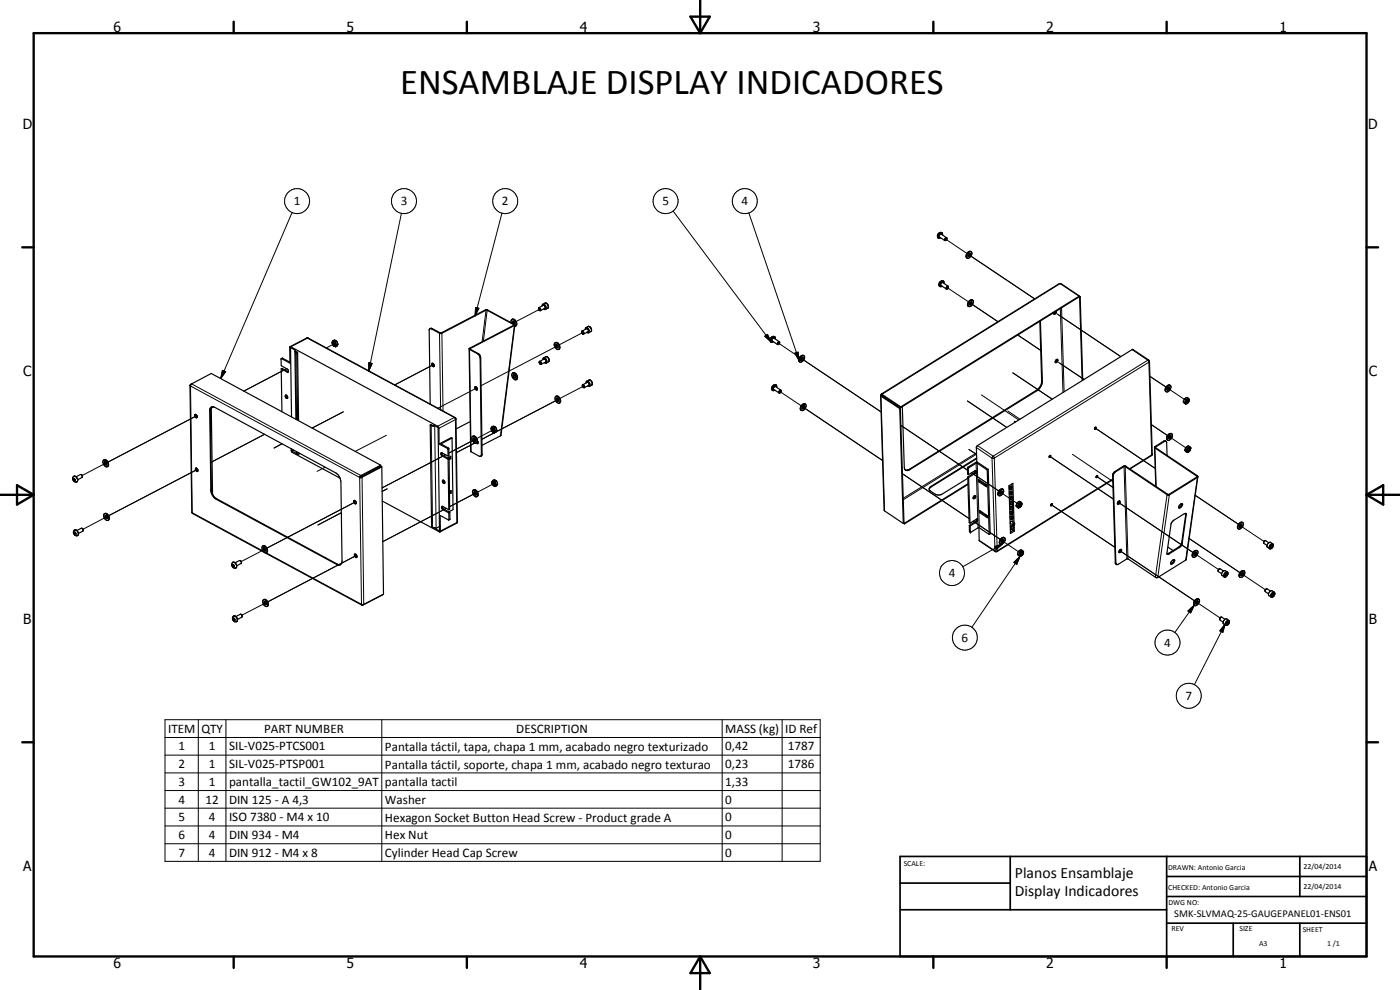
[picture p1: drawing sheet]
<svg xmlns="http://www.w3.org/2000/svg" width="420mm" height="297mm" viewBox="0 0 420 297" stroke-linecap="round" stroke-linejoin="round" font-family="sans-serif">
<g fill="none" stroke="#000" stroke-width=".3">
<path d="M87.7 63.8l-21.5 49.8M120.5 64l-9.9 47.4M150.7 63.9l-8.1 30.9M202 63.3l29.4 39.3M224.7 63.9l15.1 44.3M281.8 70.7v.4M281.8 71.1l.2 .1M281.9 71l.1 .1M281.9 70.7v.3M282.1 70.4l-.2 .3M282.2 70.2l.4 .1-.6 .1-.2 .3M282.6 69.8a1.07 1.07 0 0 0-1 1.6"/>
<path d="M283.9 71.8l6.3 4.2M290.6 76.3l19.9 13.4-19.7-13.2M129.7 98.6l-.2 .1M132.1 99.9l-.2 .1 .3 22.9M132.4 99.9l.2 .1 .4 23.3M142.7 92.2l1 .3-1.1 2.3zM145.9 93l-1.2 9.5M146.4 93l-.2 .1-1.1 9.3M154.4 97.4l-.2 .2M154.4 97.7l-4.2 33.1M154.5 96.7l-.7 .3 .5-.2M161.9 92.8l-7 3.7"/>
<path d="M163.1 91.6l.3 .1M163.1 91.6l-.1 .1M163.1 91.6l.2 .1M163.4 91.7l.2 .3M163.5 91.8l.1 .3M163.5 91a.98 .98 0 0 1 .9 1.5M163.6 92v.2M163.6 92.4l-.1 .2M163.6 92.1v.3M163.6 92.3l-.1 .2M174.8 99.8l-7 3.7M176 98.6l.3 .1 .3 .7"/>
<path d="M176.2 98.6l-.3 .1M176.2 98.7h.1M176.4 98.8l.2 .6M176.5 98a.99 .99 0 0 1 .8 1.5M176.6 99.4l-.2 .2zM282.9 84.8a.6 .6 0 0 0-.5 .8M283 84.8a.55 .55 0 0 0-.6 .2 .55 .55 0 0 0 .1 .7M283.1 84.4a1.09 1.09 0 0 0-1 1.6M284.3 86.4l6.3 4.2M291.1 90.8l8.4 5.7M316.4 93.6l.4 .3M317.2 94.1l19.1 12.9"/>
<path d="M318.2 85.1l-53.5 33.2M318.2 92.5l.8 25.2M318.6 92.3l.8 25.2M57.5 115.2l50.8 27.5M66.7 111.1l1 .4-1.5 2.1zM84.8 107.5l-.3 .1M86 110.6l-12.8 6.7M86.5 111.5l-.3 .1M88.7 105.7l.3 20.2M92.1 101.4h.1M92.1 101.4h-.1M92.1 101.4l.2 .1"/>
<path d="M92.3 101.5l-5 2.6M92.3 101.5l44 23.8M92.5 101.4l-.2 .1M100.5 103l-2.6 1.4M110.7 108.8l1 .3-1.1 2.3zM130.2 109.3l-11.7 6.2M141 104.5l.1 .1-.2 .3 .5 30.7M143.2 116.4l-11.8 6.1M143.5 106.1l-.1 .1M144.3 107.3l-.2 .1M163.5 107.7h-.2l.5 .3v.6M163.5 107.7l.3 .8"/>
<path d="M163.8 107.1a.95 .95 0 0 1 .9 .5 .95 .95 0 0 1-.1 1M167.4 103.7l-23.1 12M167.6 119.8l-18.7 9.8M175 115.9l-6.9 3.6M176.4 114.7l.4 .7M176.4 114.7l.5 .6M176.4 114.7l-.2 .1M176.7 114a1.01 1.01 0 0 1 .8 1.6M176.8 115.4l-.1 .2M176.9 115.4l-.3 .3M229.5 100.9l.8-.6 1.1 2.3zM231.7 101.7l-.1 .5 .2 .2"/>
<path d="M231.7 102.2v.1M231.7 101.8v.4M232.1 116.4l.2 .5M232.3 101.5l-.6 .3M232.4 101.5l-.3-.2-.4 .4M232.5 101a1.12 1.12 0 0 0-1.1 1.6M232.5 116l-.3 .3M232.7 116h.1M232.7 116l-.5 .1v.7M232.7 115.9l-.2 .1M232.9 115.6a1.1 1.1 0 0 0-1.1 1.5M233.7 103l6.3 4.2"/>
<path d="M234.1 117.5l6.3 4.3M238.5 106l1-.3 .3 2.5zM240.4 107.5l24 16.1M264.4 118.9l1.1 34.3M264.7 118.5l-.1 .2M294.5 118.5l11.2 7.5M303.9 111.8l11.9 8-11.8-7.9M305.4 100.5l7 4.7M311.1 117.1l.1 .1M312.6 114.3l.2 .2M316.9 108.2l.4 .3M317.7 108.7l7.6 5.1"/>
<path d="M339.8 104.9l4.7 3.2M344.5 108.1l.3 .6M344.5 108.1l-46.4 28.8M344.7 108l-.2 .1M344.8 108.7l-46.4 28.8M344.8 108.7l.8 27.8M345 108.4l-.2 .3M345.1 112.9l4.8 3.2M350.6 116.5l-.3-.1 5.1 3.4M31.7 139l.3-.1-7.3 3.8M59.1 124.7l-26.7 13.9M63.1 123.2l-.2 .1"/>
<path d="M64.1 122.1l-.9 .5M79.4 130.3l-16.1 8.4M82.2 134.4l2.5-1.3-2.5 1.4M89.1 135.6v.6M103 123.6l-9.3 4.8M116 130.6l-9.4 4.8M129.4 127.7l.4 30.5M130.5 127.7l.4 30.8M132.5 133.1v.2M133 136.7l-.3 .1M133.7 136.4l-19 10M134.5 134.4l-.2 .1"/>
<path d="M134.7 134.7l-.3 .2M136.3 125.3h.3M136.3 125.3l.4 .6M136.3 125.3l-5 2.6M136.7 125.9l-5 2.6M136.7 125.9l.4 30.9M136.9 125.7l-.2 .2M142.5 132.9l-5.5 2.9M142.7 131.8l-8 4.1 7.7-4M143.4 132.5h-.1M144.7 136.3l-.2 .1M148.2 128.9l-5.1 2.7"/>
<path d="M148.4 129.8l-3.8 2M240.9 122l24 16.2M270.4 127.6l20 13.5M290.4 120.3l11.7 7.9M290.8 134.8l2.3 1.6-2.3-1.5M292.9 139l.6 19.4M293 134.3l4.7 3.2M293.1 136.3l-22 13.6M293.1 135.9l-22.1 13.6M293.3 139l.6 19.4M293.4 133.7l4.7 3.2M297.7 137.5h.7"/>
<path d="M297.7 137.5l.9 27.8M298.1 136.9l.3 .6M298.1 136.9l-.4 .6M298.4 137.5l.9 27.8M302.5 123.3l3.6 2.5M304.4 126.4l.3 .2-.3-.2M314.9 136.8l19.2 12.9M321.8 136.3l12.2 8.1M328.6 128.4l18.1 12.1M337.1 139.9l.2 .1 .9 27.7M337.9 139.9l-.2 .1 .8 27.7M345.6 127.4l4.8 3.3"/>
<path d="M345.6 136.5v.2M345.6 136.5l-6.6 4.1M345.8 136.3l-.2 .2M346.7 134l.1 .3M346.8 134.3l-.2 .1 .4 11.6M349.2 132.4l.2 .1M351 131.1l-.2-.2 5.1 3.5M22 143.6a.44 .44 0 0 1 .5 .2 .44 .44 0 0 1-.2 .6l-.3-.5zM22.2 142.9a1.06 1.06 0 0 1 .9 1.7M22.3 159.6a.49 .49 0 0 1 .5 .3 .49 .49 0 0 1-.1 .6l-.5-.5zM22.4 159a1.07 1.07 0 0 1 1 .6 1.07 1.07 0 0 1-.1 1.1M32 155.1l.2-.1-7.3 3.8"/>
<path d="M59.3 140.8l-26.7 13.9M63.4 146.9l-.1 .1M65 149.6l-.2 .2M97.6 140.2l-2.4 1.2M102.4 153.8l-7 3.7M106.8 150.5l-26.7 14M108.7 143.3l.5 38M116.2 146.7l-1.5 .7M133.2 152.8l-.3 .1M133.9 152.5l-19 10M135 155.7l-.3 .2M137.1 156.8l-.1 .2"/>
<path d="M137.1 156.8l-4.9 2.5M137.3 156.5l-.2 .3M142.9 147.9l-8 4.1M148.4 145l-5.1 2.7M270.8 142.2l20 13.4M272.9 140.8l.2 .1M279.3 146v.2M290.4 140.5l.2 .1M290.5 140.2l.3 .1M290.9 159.4l.3 .2M291.6 141.9l8.2 5.4M292 156.4l8.2 5.4"/>
<path d="M292.3 141.9l.3 .2M292.8 156.5l.2 .1M300.3 147.7l-.2-.1 5.1 3.4M304.3 157.5h.1M304.3 157.3v.2zM304.4 157l-.4 .1v.4M315.4 151.3l19.2 12.9M329 142.9l5 3.3M333.9 142.7l.2 .1M333.9 143.8l-34.6 21.5M334.6 141.5l.2 .1M335.5 150.6l22.5 15.2"/>
<path d="M350.3 148.4l-3.6 24.8M350.8 148.3l-3.3 25M355.9 154.2l.1 .2M358.7 148.6l13 8.7M359.2 142.9l.2 .4-3.6 24.8M372.3 157.7l-.2-.1 7.2 4.8M69.8 169.3a.45 .45 0 0 1 .5 .3 .45 .45 0 0 1-.2 .6l-.4-.5zM69.9 168.7a1.12 1.12 0 0 1 .9 1.7M78.9 165.3l-21.2-11.5-.5-38 50.7 27.5 .6 38-28.6-15.4M79.4 164.8l.3-.1-7.3 3.8M101.3 169.3l-.2 .1M107 166.6l-26.7 14"/>
<path d="M293.9 162.1l4.7 3.2M298.5 164l2.4-.8-1.9 1.6zM298.6 165.3h.7M298.6 165.3l.1 .2M299.3 165.3l-.1 .2M300.8 162.3l-.2-.2 5 3.4M300.9 163.2l-11.9 6.9M304.3 168.7l1.8-1.7-1 2.3zM306.1 167l-14.4 21.2M334.7 168.9l.2 .1M335.9 165.1l22.6 15.2M350.7 166l.1 .2"/>
<path d="M353.8 164.1l.2 .2M354.6 163l.2 .1M356.9 161.6l15.2 10.2M358.6 166.2l-.1-.2 7.2 4.9M367.8 171.9a.44 .44 0 0 1 .7-.1 .44 .44 0 0 1-.1 .7l-.4 .5h-.6v-.4zM368.3 171.6a1.05 1.05 0 0 0-.9 1.5M372.7 172.2l-.2-.1 7.3 4.9M381.3 163.6l.5-.4a.79 .79 0 0 1 .1 1 .79 .79 0 0 1-.8 .3l-.1-.4zM381.7 178.1l.6-.3a.73 .73 0 0 1 .1 .9 .73 .73 0 0 1-.9 .2zM382 163.2a1.01 1.01 0 0 0-1 1.4M382.4 177.7a1.03 1.03 0 0 0-.9 1.4M70 185.5l.4 .1 .1 .6a.49 .49 0 0 1-.5-.2 .49 .49 0 0 1 0-.5z"/>
<path d="M70.1 184.8a1.13 1.13 0 0 1 1.1 .9l-.2 .8M79.7 180.9l.2-.1-7.3 3.8M356.5 183.3l1.9-1.7-1.1 2.3zM358.4 181.6l-5.8 8.2M359.1 180.7l-.2-.1 7.3 4.8M367.7 187.2l-.7 2.5-.9-.4zM367.7 187.2l-9.2 18.2M368.1 186.6l.3-.3a.43 .43 0 0 1 .6 .1 .43 .43 0 0 1-.2 .6l-.3 .5h-.6v-.6zM368.8 186.1a1.02 1.02 0 0 0-1 1.5M49.5 215.9h196.7v42.5h-196.7zM59.5 215.9v42.5M67.8 215.9v42.5"/>
<path d="M114.6 215.9v42.5M216.7 215.9v42.5M234.7 215.9v42.5M49.5 221.3h196.7M49.5 226.6h196.7M49.5 231.9h196.7M49.5 237.2h196.7M49.5 242.5h196.7M49.5 247.8h196.7M49.5 253.2h196.7"/>
<circle cx="89.2" cy="60.3" r="3.7"/>
<circle cx="121.3" cy="60.3" r="3.8"/>
<circle cx="151.6" cy="60.3" r="3.7"/>
<circle cx="199.7" cy="60.3" r="3.8"/>
<circle cx="223.5" cy="60.4" r="3.7"/>
<circle cx="285.7" cy="172" r="3.7"/>
<circle cx="289.6" cy="191.3" r="3.8"/>
<circle cx="350.4" cy="192.8" r="3.7"/>
<circle cx="356.8" cy="208.8" r="3.8"/>
</g>
<g fill="none" stroke="#000" stroke-width=".35">
<path d="M281.4 71.2l.2 .3M281.4 71.1v.1M282 71.1l1.5 1.1M282.3 71.3l-.6 .2M282.5 70.3l1.6 1.1M282.6 69.8l.3 .7M282.6 69.8a1.12 1.12 0 0 0-.9 1.7M282.6 69.8a.99 .99 0 0 0-1 .3 .99 .99 0 0 0-.2 1M284.1 71.4l-.2 .7M284.1 71.4a.53 .53 0 0 0-.5 .2 .53 .53 0 0 0 0 .6l.3-.1M284.2 71.5a.33 .33 0 0 0-.5 .2 .33 .33 0 0 0 .2 .4M290.4 75.8a.77 .77 0 0 1 1.2-.2 .77 .77 0 0 1-.2 1.3 .8 .8 0 0 1-1.3 .5 .8 .8 0 0 1 .1-1.4z"/>
<path d="M290.5 76.9h.1M291.1 76l-.1 .6-.4 .3M291.1 76l-.6 .5 .1 .4M291.1 76a.59 .59 0 0 1-.5 .9M291.5 75.6a1.32 1.32 0 0 0-1.3 1.8M129.1 98.6l-.3 .5 .3 22.1M145.7 93l-13.3 6.9-2.7-1.3h-.6M145.7 93h.2M145.7 93h.6l8.2 4.5M145.9 93l-13.5 7.1-3.3-1.5M145.9 93l8.3 4.6M153.4 96.9a.69 .69 0 0 1 .3-1.1 .69 .69 0 0 1 1 .6 .9 .9 0 0 1-.2 1.5"/>
<path d="M153.7 95.8a1.18 1.18 0 0 1 1.2 .6 1.18 1.18 0 0 1-.2 1.4M154 96.4v.4l.5 .5M154 96.4l-.2 .3 .2 .5M154 96.4l.5 .4v.5M154.2 97.6l.2 .1M154.2 97.6l-13.4 7M154.4 97.7l-13.4 6.9 2.7 1.6 .6 1.1 .4 29-.4 .6M154.5 97.3h-.2M154.5 97.5l-4.1 33.1-5.8 3M154.5 97.5l-.1 .2M161.6 92.6l.1-.1 .4 .2-.1 .5M161.7 92.4l.5 .2-.1 .6"/>
<path d="M161.7 92.4v.7l.4 .1M161.8 93.1l.1 .1M162.7 91.8a.44 .44 0 0 1 .3-.5 .44 .44 0 0 1 .5 .2l.4 .7-.2 .6M162.9 91.3l.6-.3a.95 .95 0 0 1 .9 .5 .95 .95 0 0 1 0 1l-.7 .3M163.1 91.6l-1.4 .7M163.1 92.7l.6 .1M163.5 92.5l-1.3 .7M174.6 99.5l.3 .1 .2 .5a.38 .38 0 0 1-.5-.1 .38 .38 0 0 1 0-.5zM174.7 99.3l.5 .4-.1 .5M174.7 99.3l-.2 .4M175.7 98.8a.47 .47 0 0 1 .4-.6 .47 .47 0 0 1 .5 .5l.3 .9-.3 .3-.5-.2M175.8 98.3l.9-.4 .6 .4 .2 .9-.8 .7"/>
<path d="M176 98.6l-1.3 .8M176.5 99.5l-1.4 .7M282.4 85.6l1.6 1.1M282.7 85.9l-.6 .1M282.9 84.8l1.7 1.1M283.1 84.4l.2 .1v.5M283.1 84.4a1.12 1.12 0 0 0-1 1.6M283.1 84.4h.1M283.1 84.4l-.2-.1a1.04 1.04 0 0 0-1.1 1.3l.3 .4M284.1 86l.4-.1 .1 .4-.2 .4h-.4zM284.6 86.1a.34 .34 0 0 0-.4 .1 .34 .34 0 0 0 .1 .5M291.5 90.6l-.2 .6-.4 .2"/>
<path d="M291.6 90.6l-.4 .1-.3 .7M291.6 90.6l.1 .2-.2 .5-.6 .1M291.9 90.1a1.24 1.24 0 0 0-1.1 .6 1.24 1.24 0 0 0 0 1.3 1.43 1.43 0 0 0 1.2-1.8l-.3-.3a1.29 1.29 0 0 0-1 2M312.1 96.4l.5 17.9a3.3 3.3 0 0 1-1.5 2.8l-38.2 23.7-.8 .3-.4-.1M312.2 96.3l.6 18.2a3.5 3.5 0 0 1-1.6 2.7l-38.1 23.7a.97 .97 0 0 1-1.1 .2 .97 .97 0 0 1-.6-.9l-.6-18.2M316.3 93.8v.3M316.9 93.4l-.3 .6-.3 .1M316.9 93.3a.61 .61 0 0 1-.6 .9v-.1M318.4 85.2l5.8 3.8M323.9 88.9l-5.9-3.9-53.5 33.2M323.9 89l.1 .1M323.9 88.9v.2"/>
<path d="M323.9 89.1l-53.6 33.2M323.9 88.9l-53.6 33.2M324 89.1l.8 25.1M324.2 89l-.2 .1M324.2 89l.7 25M57 115.6l.6 38.1 .1 .4 21.5 11.6M57.2 115.4l-.2 .3M57.2 115.4h.1M57.5 115.2l-.3 .6-.2-.1M57.5 115.2l-.3 .2M57.5 115.2h.1M57.5 115.2l5.9-3.1 50.8 27.5"/>
<path d="M84.4 107.6l.4-.1 2.2 1.1M84.4 107.6v2.1l1.8 1a.54 .54 0 0 1 .4 .4 .54 .54 0 0 1-.3 .6l-1.9-1M84.4 110.7l.3-.2 1.9 1M84.4 110.7l.2 12.8M85.9 118.5v.5l.4 .4M85.9 118.5a.51 .51 0 0 0-.2 .7 .51 .51 0 0 0 .6 .3M85.9 118.5l.4 .5v.5M87.1 104l-.1 5-2.6-1.4M87.1 104l44.2 23.9 .4 .6 .1 4.7M87.1 104l4.9-2.6h.5l44.2 23.9 .2 .4 .4 30.8-.3 .5-5 2.6M88.5 105.4l.6 .4M88.5 105.4l.3 20.4"/>
<path d="M88.5 105.3v-.3l-1.3-.7 .3 20.8M88.5 105.3v.1M88.5 105.3l.8 .4M89.1 105.8l.2 20.3M89.3 105.7l.3 20.5M89.3 105.7l-.2 .1M99.7 102.7l.3 1M99.7 102.6v.1M99.8 102.6a.74 .74 0 0 1 .8 .4 .74 .74 0 0 1-.2 .9 .97 .97 0 0 1-.6-1.3zM100 102.2l-.3 .4M100 102.2l.4-.2 .6 .4M100 102.2l.7 .4"/>
<path d="M100.1 102.8l.4 .3v.5l-.4-.3zM100.1 103.8l.6 .3M100.2 103.5h.3M100.4 102.9h-.5l.3 .6M100.5 103l.1 .3M100.7 102.6l.3 .9M101 103.5l-.3 .6M101 102.4a.93 .93 0 0 1 .4 .9 .93 .93 0 0 1-.7 .8M101 102.4l-.3 .2M101.4 103.3l-.4 .2M129.6 109.1a.55 .55 0 0 1 .6 .3 .55 .55 0 0 1-.1 .6 .73 .73 0 0 1-.5-.9zM129.8 109l-.1 .4 .5 .5"/>
<path d="M140.8 104.7l2.7 1.6 .6 1.1 .4 29-.1 .3-.3 .2-2.8-1.5zM140.8 104.6v.1M142.6 116.1a.5 .5 0 0 1 .6 .3 .5 .5 0 0 1-.3 .6l-.3-.4zM142.7 116l.1 .6 .4 .4M153.8 111.9a1.19 1.19 0 0 1 1.3 .6 1.19 1.19 0 0 1-.2 1.5 1.36 1.36 0 0 1-1.1-2.1zM154 111.9a1.46 1.46 0 0 1 1 2M154 111.9h-.1M154.2 112.4a.64 .64 0 0 0 .5 .9M154.2 112.4a.52 .52 0 0 0-.1 .7 .52 .52 0 0 0 .6 .2M154.2 112.4l.4 .3 .1 .6M155.1 113.8l-.2 .1M161.8 108.6l.2 .5 .4 .2"/>
<path d="M161.8 108.6a.33 .33 0 0 1 .5 .2 .33 .33 0 0 1-.2 .4M162 108.4a.59 .59 0 0 1 .4 .9M162 108.4l-.2 .2M163.1 107.4a.97 .97 0 0 1 .9 .5 .97 .97 0 0 1-.1 1.1l-.5-.2M163.1 107.4l-.2 .5M163.1 107.4l.7-.3a.94 .94 0 0 1 .9 .5 .94 .94 0 0 1-.1 1l-.7 .3M163.3 107.7l-1.3 .7M163.7 108.6l-1.3 .7M166.7 102.8a1.4 1.4 0 0 1 1 2M166.7 102.8a1.24 1.24 0 0 0-.2 1.3 1.24 1.24 0 0 0 1.1 .8M166.7 102.8a1.35 1.35 0 0 1 1.2 1.9l-.3 .2M166.8 119a1.22 1.22 0 0 1 1.2 .5 1.22 1.22 0 0 1 0 1.4"/>
<path d="M166.8 119a1.26 1.26 0 0 0 1.2 1.9M166.8 103.4l.6 .2 .1 .7-.6-.2zM167 118.9a1.39 1.39 0 0 1 1 2M167 118.9h-.2M167 103.4v.5l.4 .4M167 119.5a.48 .48 0 0 1 .6 .3 .48 .48 0 0 1-.2 .6l-.4-.3zM167.2 119.4v.6l.5 .4M167.8 104.8l-.2 .1M174.8 100.1l.1 .1M174.8 115.6l.4 .1v.5l-.4-.2zM174.8 115.6v.1M174.9 115.4l-.1 .1"/>
<path d="M174.9 100.2h.2M174.9 115.4l.6 .5-.2 .4M175.1 116.2l.2 .1M175.9 114.9v-.3a.84 .84 0 0 1 1 .1 .84 .84 0 0 1 .2 1l-.2 .3M176.1 114.4l.6-.4a.96 .96 0 0 1 .9 .6 .96 .96 0 0 1-.1 1l-.6 .4M176.2 114.7l-1.3 .7M176.3 115.8l.6 .2M176.7 115.6l-1.4 .7M231.7 102.3l1.6 1.1M232.1 102.5l-.6 .2M232.2 116.8l1.6 1.1M232.3 101h.1"/>
<path d="M232.3 101a1.21 1.21 0 0 0-.8 1.7M232.3 101a.97 .97 0 0 0-1.1 .5 .97 .97 0 0 0 .3 1.2M232.3 101.5l1.6 1M232.4 101h.1M232.4 101l.1 .1M232.5 101.1l.2 .6M232.6 117.1l-.7 .1M232.7 116l1.6 1.1M233 115.6a1.08 1.08 0 0 0-1.1 1.6M233.1 116.2a.72 .72 0 0 0-.6-.8 .72 .72 0 0 0-.8 .7l-.1 .7 .3 .4M233.5 103.3h.1M233.5 103.3l.3-.1 .2-.6a.5 .5 0 0 0-.6 .2 .5 .5 0 0 0 0 .6"/>
<path d="M233.7 103.3l-.3 .1M233.8 117.9h.3M234 117.9v-.6l.3-.1-.2 .7M234 102.7l-.4 .1-.1 .5M234.1 117.9h-.1M234.4 117.4v-.2a.52 .52 0 0 0-.5 .1 .52 .52 0 0 0-.1 .6M239.9 108.5l.1 .1M240.4 107l.5-.3a.73 .73 0 0 1 .7 .6 .73 .73 0 0 1-.4 .8l-.6 .5h-.6l-.2-.7zM240.8 107.2l-.4 .2-.1 .6M240.8 107.2l.2 .2-.1 .4-.3 .3-.3-.1M240.9 107.2v.4l-.6 .5M241.3 106.7a1.24 1.24 0 0 0-1.3 .5 1.24 1.24 0 0 0-.1 1.3"/>
<path d="M264.3 118.7l1 34.3 5.8 4.1M264.4 118.9l5.6 3.7M264.4 118.4l-.1 .2 .1 .3M264.4 118.4l.2 .1M264.5 118.3h.2M264.5 118.3l-.1 .1M264.6 118.7l5.6 3.8M264.6 118.5v.2M264.6 118.7l-.2 .2M264.6 118.5h.1M264.6 118.4v.1M264.6 118.4h.1"/>
<path d="M264.7 118.3v.2l5.6 3.8M264.7 118.3l5.6 3.8M317.3 107.8l-.5 .3-.1 .6M317.3 107.8a.56 .56 0 0 1 .1 .7 .56 .56 0 0 1-.7 .2M317.3 107.8l-.1 .6-.5 .3M350.4 116.3l.6-.1-.2 .6-.4 .3-.2-.5zM350.4 115.6l.4-.1a1.03 1.03 0 0 1 .6 1 1.03 1.03 0 0 1-.7 .9l-.4 .2a.8 .8 0 0 1-.7-.6 .8 .8 0 0 1 .3-.9zM350.8 116.1l-.1 .6-.4 .3M351.1 115.6a1.38 1.38 0 0 0-1.2 1.9M355.5 119.7l-.4 .9M355.5 119.7l.3 .2M355.8 119.9l-.3 .9"/>
<path d="M356.6 119.5l-.8 .4M356.6 119.5l.3 .4-.3 .8M356.6 119.5l-.4-.2-.7 .4M356.9 119.8h.1M30.9 138.2a1.14 1.14 0 0 1 1.4 .2 1.14 1.14 0 0 1 .2 1.3v.2a1.21 1.21 0 0 1-1.4-.3 1.21 1.21 0 0 1-.2-1.4zM31.3 138h-.1M31.3 138a1.35 1.35 0 0 1 .9 2M31.4 138.6a.54 .54 0 0 1 .6 .3 .54 .54 0 0 1-.2 .6l-.4-.2zM31.5 138.5l-.1 .4 .6 .5M58.6 124.3a.64 .64 0 0 0 .4 1h.1M58.6 124.3a.72 .72 0 0 1 .5 1M58.6 124.3v.5l.5 .5"/>
<path d="M63.4 122.2l.4 26.1M63.5 122.1l1 .1 36.2 19.7a3.4 3.4 0 0 1 1.6 2.7l.3 23.7-.1 .8-.5 .4M63.5 122.1l-.4 .4-.2 .5 .4 24a3.4 3.4 0 0 0 1.5 2.8l36.3 19.6 .9 .1M63.5 122.1l-.4 .8 .3 24a3.3 3.3 0 0 0 1.6 2.7l36.3 19.7 .7 .2M87.4 134.6v.8l.3 .4 14.4 7.7M87.7 135.4l1.3 .7M87.7 134.8v.6M88.2 135.1l-.5 .3M88.9 135.5l.1 .5M89 136l.5 .4M89.4 135.8l.1 .6M89.7 135.9v.3l-.2 .2"/>
<path d="M114.2 139.6l.1 .2-5.9 3.1M114.2 139.6l-5.8 3.1M129.1 127.6l.4 30.4 1.1 .3v.3M129.1 127.6l1 .2M129.1 127.6l.3-.2 .7 .4M130.1 127.8v-.2l1.4 .7 .4 31-1.3-.7M131.8 133.2l2.6 1.5 .1 2.1M132.4 133.2v.1M132.4 133.3l2.2 1.2 .1 2.2-.2 .1M132.6 135.8l.4 .9 1.8 .9 .1 15.2-.2 .2M134.4 137.4l.9-.5v.7M134.5 137.8l.2 15.2"/>
<path d="M134.5 136.8l-1.8-.9a.41 .41 0 0 0-.4 .4 .41 .41 0 0 0 .3 .4l1.9 1.1M134.7 137.2v.3M135 137.5l-.5 .3M135 137.5l.3 .1M135 137.1v.4M135.3 137.6l-.5 .3M135.7 131.4l-3.3 1.8M135.7 131.4l.3 21.5-1.3 .7M135.7 131.4l-.3-.1-3.6 1.9M141.1 126.5l-4.2 2.2M141.7 131.1a1.12 1.12 0 0 1 1.2 .2 1.12 1.12 0 0 1 .2 1.2 .67 .67 0 0 1-.7 .4 .67 .67 0 0 1-.6-.6l-.2-.7zM141.8 130.9a1.18 1.18 0 0 1 1.3 .6 1.18 1.18 0 0 1-.2 1.4"/>
<path d="M142 131.5a.49 .49 0 0 1 .6 .3 .49 .49 0 0 1-.2 .6zM142.2 131.4a.67 .67 0 0 0 .5 .9M142.9 132.9l.4 .2 .2-.1M143.1 132.8l.4 .2M143.3 132.3l.2 .7M147.5 128.4a.76 .76 0 0 1 .8 .4 .76 .76 0 0 1 0 .9 .94 .94 0 0 1-.8-1.3zM147.7 128a.93 .93 0 0 0 .2 1.6l.5 .3M147.7 128l.3-.2 .7 .4M147.7 128l.7 .4M148.1 128.7h-.1a.34 .34 0 0 0-.2 .4 .34 .34 0 0 0 .4 .2l.1-.1M148.1 128.7l.1 .7a.53 .53 0 0 1-.5-.3 .53 .53 0 0 1 .1-.6l.4 .4M148.4 128.4l.4 .9"/>
<path d="M148.7 128.2l.4 1M148.7 128.2l-.3 .2M148.8 129.3l-.4 .6M149.1 129.2l-.7 .7M149.1 129.2l-.3 .1M240.6 121.5a.68 .68 0 0 1 .8-.4 .68 .68 0 0 1 .5 .8 1.13 1.13 0 0 1-1.7 1v-.7zM241 121.8l.2-.1a.5 .5 0 0 1 .2 .7 .5 .5 0 0 1-.7 .2zM241.3 121.7l-.1 .6-.5 .3M241.6 121.2a1.42 1.42 0 0 0-1.2 1.9M241.6 121.2l.2 .1M270 122.6l1.1 34.5M270.2 122.5l1.1 34.5-.2 .1"/>
<path d="M270.2 122.5l-.2 .1M270.3 122.1v.2M293.1 137.6l-13.8 8.6-.4 .6M293.1 137.4l-13.8 8.6-.3 .3-.1 .6M293.1 138.6l-2.7 1.7v2l.2 .1M293.1 138.6l3.5 2.2M293.1 138.6l-.1-4.4 .4-.5 46.5-28.9 4.8 3.2 .3 .4 .8 27.9-.2 .4-6.5 4M314.9 137.2h.1M314.9 136.9l.2-.2 .3 .1-.4 .4zM328.6 128.3l.4-.1-.3 .6-.2-.1zM346.5 134.2l12.7 8.7M346.5 134.2l.4 11.7"/>
<path d="M349.8 132.3l.2 .2M349.8 132.4l-3.1 1.9 12.7 8.4M350 132.5l-.3-.3-.5 .2-2.7 1.8M350 132.5l.3 4.2M350.9 130.8l.3-.2a.49 .49 0 0 1 .1 .7 .49 .49 0 0 1-.6 .2zM351.3 130.6v.5l-.6 .4M351.7 130.2a1.28 1.28 0 0 1-1.3 1.8M351.7 130.2a1.33 1.33 0 0 0-1.3 1.8M351.7 130.2a1.21 1.21 0 0 0-1.3 .5 1.21 1.21 0 0 0 0 1.4M355.1 120.6l.7 .6M355.1 120.6l.4 .2M355.5 120.8l.3 .4"/>
<path d="M355.6 135.1l.7 .7M355.6 135.1l.3 .2M355.8 121.2h.1M355.9 135.3l.4 .5a.95 .95 0 0 0 .8-1.5 .81 .81 0 0 0-.7 1.3h.3M355.9 134.2l-.3 .9M355.9 134.2l.4 .3M356.1 120.1l.5-.3a.71 .71 0 0 1 .1 .9 .71 .71 0 0 1-.9 .2zM356.1 120.2l.3-.2a.35 .35 0 0 1 .1 .5 .35 .35 0 0 1-.5 .1M356.1 120.2l-.1 .3M356.3 120.1l.2-.1 .2 .2-.2 .4-.4 .3-.2-.3 .2-.4M356.3 134.5l-.4 .8M356.6 120.8l-.8 .4"/>
<path d="M356.6 134.7l.2-.2 .4 .2-.5 .7-.3-.2zM356.6 134.7l-.2 .6M356.7 134.6l-.1 .1M356.8 134.6l.2 .3-.5 .4M356.9 135.4l-.2 .2M357 134l-.7 .5M357 134l.3 .4M357 134l-.3-.2-.8 .4M357.2 135v.2M357.3 134.4h.1M357.4 134.4l-.1 .5M22 144v-.3l.3-.1 .2 .3v.3h-.2"/>
<path d="M22 144l.3 .2M22.1 143a.98 .98 0 0 1 1.1 .5 .98 .98 0 0 1-.3 1.2 1.01 1.01 0 0 1-1-.6 1.01 1.01 0 0 1 .2-1.1zM22.3 143.8l-.3 .2M22.3 159h.1a1.04 1.04 0 0 1 1 .6 1.04 1.04 0 0 1-.1 1.1 .98 .98 0 0 1-1.2-.4 .98 .98 0 0 1 .2-1.3zM22.3 143.8l.2 .3M22.3 143.7v.1M22.5 144.1l-.2 .1M22.5 159.9l.2 .3M22.5 159.9l-.2 .2M22.6 159.8l-.1 .1M24.5 142.5l-.3-.1-1.4 .6M24.5 142.5l.2 .3"/>
<path d="M24.5 142.5l.2 .2M24.7 142.7v.3M24.7 158.5l.2 .3v.5l-1.4 .8M24.7 142.9l-.1 .4-1.3 .6M25 159l-.6-.5-1.3 .7M31.4 154.1a1.22 1.22 0 0 1 1.1 .7 1.22 1.22 0 0 1-.2 1.4 1.27 1.27 0 0 1-.8-2.1 1.23 1.23 0 0 1 1.2 .7 1.23 1.23 0 0 1-.3 1.3M31.7 154.6l-.2 .5 .3 .4 .4 .1M31.7 154.6a.68 .68 0 0 1 .5 1M31.7 154.6v.5l.5 .5M58.9 140.4v.6l.5 .4M58.9 140.4a.55 .55 0 0 0-.2 .7 .55 .55 0 0 0 .6 .3M58.9 140.4l.4 .4v.6"/>
<path d="M106.1 150.3a.56 .56 0 0 1 .7 .2 .56 .56 0 0 1 0 .7l-.5-.3zM106.4 150.2l-.1 .3 .5 .6M107.9 143.3h.8M108.1 143.2h.4M108.1 143.2l-.2 .1M108.3 142.7h.1M108.3 142.7l-.4 .6M108.3 142.9h.1M108.3 142.7v.2M108.3 142.9l-.2 .3M108.4 142.7v.2M108.5 143.1v.1"/>
<path d="M108.5 143.2l.2 .1M108.6 143.2l.1 .1M114.6 140.1l-.2-.1-5.9 3.1M114.6 140.1l.5 38.2-5.9 3.1M114.6 140.1l-6 3.1M114.7 150.3l17.3 9.3M131.9 158l-1.3 .6M132.8 151.9a.54 .54 0 0 0-.3 .6 .54 .54 0 0 0 .4 .4l1.8 1M132.8 151.9l1.9 1.1M132.8 151.9l.4 .9 1.8 .9M132.9 144.1a.59 .59 0 0 1 .5 .3 .59 .59 0 0 1-.1 .7 .64 .64 0 0 1-.4-1zM133 144.1l.1 .4 .4 .4"/>
<path d="M134.7 153.9v2.1M134.7 156l-2.6-1.4-.1 5M134.9 147.5l.5-.3v.7M135 153.7v2l-.3 .3M135 153.7l-.3 .2M135.2 147.3v.4M135.2 147.7l-.3 .2M135.2 147.7l.2 .2M135.4 147.9l-.5 .3M142.2 147a1.24 1.24 0 0 1 1 .8 1.24 1.24 0 0 1-.3 1.3 1.47 1.47 0 0 1-.9-2 1.16 1.16 0 0 1 1.3 .5 1.16 1.16 0 0 1-.2 1.4M142.4 147.5l.5 .5v.5M142.4 147.5a.55 .55 0 0 0-.1 .7 .55 .55 0 0 0 .6 .3"/>
<path d="M142.4 147.5v.6l.5 .4M147.8 145.2l.1-.8a.79 .79 0 0 1 .7 .5 .79 .79 0 0 1-.2 .9l-.5-.3M147.8 145.4l.9 .6M147.9 144.7a.5 .5 0 0 1 .5 .2 .5 .5 0 0 1 0 .6 .45 .45 0 0 1-.4-.3 .45 .45 0 0 1 .1-.5l.4 .6-.1 .3-.5-.4zM147.9 144.1l-.3 .5 .3 .8M147.9 144.1l.4-.2 .7 .4M147.9 144.1l.7 .4M148 144.2h.1M148.6 144.5l.4 .9M148.7 145.9v.1M148.9 145.5v.1M149 144.3l.3 .9"/>
<path d="M149 145.4l-.3 .5M149 144.3l-.4 .2M149.3 145.2l-.3 .2M149.3 145.2l-.6 .8M271.2 157l.2 .2M271.3 156.9l.1 .1M271.4 157v.2M290.4 143.5l-8.1 5-1.4-.1-1.6-1-.4-.5M290.4 143.1l.5 13.7 .2 .2M290.4 143.1l.3 .2M290.5 145.2l-19.1 11.8M290.5 145.3l-19.1 11.9"/>
<path d="M290.7 143.3l.4 13.7M290.9 157.6v1.9M290.9 157.6l.3 .2M290.9 159.5h.1M291 159.5l.2 .2M291.2 157.8v1.9M292.3 148.8h.5v.3l-.6 .5-.2-.3zM292.6 148.7l-.1 .4-.5 .4M292.7 141.2l.2 .1-.2 .7-2 1.3M292.7 141.2l-2.1 1.2M292.7 141.2l-.3 .7-2 1.2M293.1 155.7l-2 1.3"/>
<path d="M293.1 155.7l.3 .2-.1 .5-2.1 1.4M293.1 155.7l-.2 .7-2 1.2M293.7 143.9l2.3 1.5v.6l-2.3-1.5zM293.8 158.3l-2.6 1.4M293.8 158.3l3.1 2.1M294 144.1v.3M294 144.4l-.3 .1M294 144.4l2 1.3M294 153.2l2.3 1.5v.7l-2.3-1.6zM294.3 153.3v.3M294.3 153.6l2 1.4M294.3 153.6l-.3 .2"/>
<path d="M295.6 145.2l.4 .3M295.9 154.5l.4 .3M296.3 141l-3.2-2.1-2.5 1.6v1.9M296.3 141l.6 19.4M296.6 140.8l.6 19.4-.3 .2M296.6 140.8l-.3 .2M300 147.2a.64 .64 0 0 1 1-.4 .64 .64 0 0 1 .1 1 1.12 1.12 0 0 1-1.4 .8v-.8zM300.3 147.4l.2-.1a.46 .46 0 0 1 .2 .7 .46 .46 0 0 1-.7 .1zM300.6 147.3l-.2 .7-.4 .2M301 146.9a1.18 1.18 0 0 0-1.3 .4 1.18 1.18 0 0 0 .1 1.4M302.8 146.7l.4 .2M302.9 148.2l.3 .2"/>
<path d="M302.9 149.6l.4 .3M303 151.1l.3 .3M303.1 152.7l.2 .2M303.1 155.6l.4 .2M303.1 154.1l.3 .2M303.2 156.8l.4-.4 .8 .6v.5M303.2 157l.8 .5M303.2 158.7l.3 .2M303.3 147.4l-.4 .3M303.3 147.4h.1M303.4 147.7h.2a.39 .39 0 0 1 .1 .5 .39 .39 0 0 1-.5 .1zM303.5 153.8l.2-.2 .3 .1-.4 .6h-.3z"/>
<path d="M303.6 155.2l.3-.1 .1 .1-.4 .7-.2-.2zM303.6 152.2l.2-.1a.36 .36 0 0 1 .1 .6 .36 .36 0 0 1-.6-.1zM303.6 145.2l.1 1M303.7 146.2l-.2 .6-.3 .1M303.7 146.6v1.1l-.4-.3M303.7 146.2l-.6-.3-.3 .3M303.7 146.2a.49 .49 0 0 0-.5 .2 .49 .49 0 0 0 0 .5M303.7 148.1v1M303.8 149.6v1M303.8 149.1l-.5-.2-.4 .3M303.8 149.1l-.5 .2-.1 .4 .2 .2 .4-.4M303.8 149.1v.4"/>
<path d="M303.8 151l.1 1.1-.6-.2-.3 .3M303.8 150.7l.1 .3-.6 .4M303.8 150.6l-.4-.2-.4 .3M303.8 150.7a.48 .48 0 0 0-.4 .2 .48 .48 0 0 0-.1 .5M303.9 152.6v1l-.4-.2-.4 .3M303.9 154.1v1l-.5-.2-.3 .3M303.9 155.5l.1 1.2M304 157.5h.4M304 157.6v.4M304.1 158.6l-.4 .3h-.2M304.1 158a.65 .65 0 0 0-.6 .9M304.1 159.1l-.9 .5"/>
<path d="M304.1 159.1l.3 .2M304.1 158.6v.5M304.1 158l-.5-.2-.4 .3M304.1 158h.1M304.1 158v.6M304.3 156.9l-.3-11.9-1.2 .8 .5 14.3 1.1-.8M304.4 157.5v1.8M305 151.8l.3 .4M305 151.8l.3 .2M305.3 152l.1 .1M305.3 150.9l-.3 .9M305.3 150.9l.3 .2"/>
<path d="M305.3 152.2l.3 .2M305.4 152.1l.2 .3M305.6 151.1l-.3 .9M305.9 151.4l.2-.2a.46 .46 0 0 1 .4 .5 .46 .46 0 0 1-.6 .4l-.1-.2zM305.9 152.3l-.3 .1M306 151.3h.1a.36 .36 0 0 1 .2 .4 .36 .36 0 0 1-.5 .2l.1-.5M306.2 152.1l-.3 .2M306.4 150.6v.1a.62 .62 0 0 1 .4 .5 .62 .62 0 0 1-.3 .6M306.4 150.6l-.8 .5M306.4 150.6l-.4-.2-.7 .5M306.5 151.8l-.1 .2M306.5 151.8l-.6 .5"/>
<path d="M306.7 151.3l-.2-.3a.8 .8 0 0 0-.7 .4 .8 .8 0 0 0 0 .9h.1M306.7 151.3l-.2 .5M315.5 151.3l.3-.2v.3l-.4 .4zM329.1 142.8l.2-.1 .1 .3-.4 .3zM334 143.9l-34.8 21.6h-.5l-4.7-3.2-.2-4M335.9 150.3v.6l-.5 .3M336 150.3l-.5 .3-.1 .6M336 150.3a.55 .55 0 0 1 0 .7 .55 .55 0 0 1-.6 .2M350.3 148.4l-12.7-8.4-3.3 2-.2 .8 .8 26.2 .2 .3M350.4 148.3l-12.5-8.4h-.8l-2.9 2-.3 .8 .8 26.3 .4 .3M350.4 148.3l-.1 .1M351.8 156.5l3.6-2.3 .6-.1-1.3 9.2-.7 1-3.6 2-.2-.3 1.2-8.8z"/>
<path d="M354.2 151.3l.6-.2a1.02 1.02 0 0 1-.9 1.3l-.1-.4zM354.7 151.1l-.4 .9-.6 .3M355.8 154.1l-1.2 9.1-.6 .8-3.8 2.2M359.2 142.9v.2l-8.4 5.2h-.4M359.4 142.7l-.2 .2M359.4 142.7l.1 .4M359.5 143l-3.6 25-8.7 5.4-8.7-5.8-2.9 1.7h-.5M359.5 143.1l-8.6 5.4-.6-.1M372 157.1l.5-.3a.69 .69 0 0 1 .7 .4 .69 .69 0 0 1-.3 .8 .82 .82 0 0 1-1.4 .5v-.5zM372.2 157.4l.3-.1a.5 .5 0 0 1 .1 .6 .5 .5 0 0 1-.6 .2zM372.6 157.3l-.2 .6-.4 .3M372.9 156.8l-.2-.1a1.5 1.5 0 0 0-1.3 1.7l.3 .3"/>
<path d="M22.3 160.1v-.3l.2-.1 .2 .3v.3h-.2M22.3 160.1l.2 .2M22.7 160.2l-.2 .1M69.8 169.8l.2 .3M69.9 168.7a1.08 1.08 0 0 1 1 .6 1.08 1.08 0 0 1-.1 1.1 .98 .98 0 0 1-1.2-.5 .98 .98 0 0 1 .3-1.2zM70 169.5h-.2v.3M70 169.5v.2M70 169.5l.2 .4M70 169.7l.1 .1M70 169.7l-.2 .1M70.2 169.7v.3l-.2 .1M70.2 169.9l-.2 .2"/>
<path d="M72.1 168.2l-1.5 .7M72.1 168.2l.2 .2M72.1 168.2l.1 .1M72.3 168.4l.2 .3M72.4 168.5v.5l-1.4 .8M78.8 163.9a1.19 1.19 0 0 1 1.2 .6 1.19 1.19 0 0 1-.2 1.4 1.42 1.42 0 0 1-1-2zM78.9 163.8a1.22 1.22 0 0 1 1.2 .7 1.22 1.22 0 0 1-.2 1.4M79.1 180a1.17 1.17 0 0 1 1.3 .6 1.17 1.17 0 0 1-.3 1.3M79.2 164.3l.5 .3v.7M79.2 164.3a.57 .57 0 0 0-.1 .7 .57 .57 0 0 0 .6 .3M79.2 164.3l.1 .8 .4 .2M79.5 165.9l29.1 15.7"/>
<path d="M106.4 166.3a.58 .58 0 0 1 .6 .3 .58 .58 0 0 1-.1 .7l-.4-.3zM106.6 166.2a.73 .73 0 0 0 .5 1M114.8 178.4l-5.9 3.2M300.5 161.7l.6-.4 .4 .1a1.3 1.3 0 0 1-1.3 1.8l-.2-.6zM301.1 161.8l-.1 .6-.5 .3M301.1 161.8l.1 .1a.57 .57 0 0 1-.1 .6 .57 .57 0 0 1-.6 .2M301.1 161.8a.68 .68 0 0 0-.6 .9M301.5 161.4l-.3-.2a1.51 1.51 0 0 0-1.3 1.7l.3 .3M305.4 166.3l.3 .2M305.4 166.3l.7 .7M305.4 166.4h.1M305.7 166.5l.4 .4"/>
<path d="M305.8 165.4l-.4 .9M305.8 165.4l.3 .2M306.1 165.6l-.4 .9M306.1 166.9v.1M306.4 165.9h.4l-.4 .6-.2-.2zM306.4 165.8l.5-.3 .2 .3-.2 .6-.7 .4-.2-.3zM306.5 165.8l.2-.1a.48 .48 0 0 1 .1 .6 .48 .48 0 0 1-.6 .2l.2-.6M306.5 166.8l-.4 .2M306.7 166.7l-.2 .1M306.8 165.1l-.7 .5M306.8 165.1a.84 .84 0 0 1 .1 1.4M306.8 165.1l-.3-.1-.7 .4"/>
<path d="M336.1 165a.34 .34 0 0 1 .5 0 .34 .34 0 0 1-.1 .5l-.6 .3zM336.4 164.8l-.1 .6-.5 .3M350.5 164.1l1.6 1.1M351.6 168.4l.8-.5a1 1 0 0 1-1 1.3zM352.4 167.9a1.24 1.24 0 0 1-1 1.2M358.2 165.6a.76 .76 0 0 1 1.1-.3 .76 .76 0 0 1 0 1.2l-.5 .5-.7 .1a.95 .95 0 0 1 .1-1.5zM358.5 166l.3-.3a.45 .45 0 0 1 .2 .7 .45 .45 0 0 1-.7 .1zM358.9 165.7v.5l-.6 .4M359.2 165.2a1.33 1.33 0 0 0-1.1 2M359.7 179.7a1.41 1.41 0 0 0-1.3 1.9M365.7 171l.4-.4 1.1 .7M365.7 170.9l-.1 .3"/>
<path d="M366 170.7l-.4 .7 1 .7M367.7 172.6l.2 .1M367.9 172.2l-.1 .1M367.9 172.2l.3 .2M367.9 172.1v.1M368.2 172.4v-.3l-.5 .3v.3h.2M368.2 172.4l-.3 .3M373 171.8a.54 .54 0 0 1 0 .6 .54 .54 0 0 1-.6 .2M373 171.8l-.6 .4v.4M373 171.8l-.1 .5-.5 .3M373.3 171.3a1.25 1.25 0 0 0-1 2 1.21 1.21 0 0 0 1.1-.8 1.21 1.21 0 0 0-.2-1.3l-.8 .2-.5 .9-.1 .5 .3 .4M379.2 162.8l1.1 .9"/>
<path d="M379.2 162.8l.3-.6h.3l1 .7M379.3 162.5l-.1 .3M379.6 162.2l-.1 .1M379.8 177l-.1 .5 1 .7M379.8 177l-.1 .2M380.1 176.7l-.3 .3M380.1 176.7l1.2 .6M380.6 163l.7-.3 .7 .5a.96 .96 0 0 1-.1 1 .96 .96 0 0 1-.9 .4l-.7-.5zM381.3 164.1l.2 .2M381.5 163.7h.1M381.5 163.7l-.1 .1M381.5 163.7l.3 .3"/>
<path d="M381.7 178.6l.3 .2M381.8 164v-.4h-.3l-.2 .4v.3h.2M381.8 164l-.3 .3M381.9 178.2l-.1 .1M381.9 178.2l.4 .2M381.9 178.2h.1M382.3 178.4v-.3h-.3l-.3 .7h.3M382.3 178.4l-.3 .4M69.9 185a.95 .95 0 0 1 1.2 .3 .95 .95 0 0 1-.2 1.3 1.05 1.05 0 0 1-1-.5 1.05 1.05 0 0 1 0-1.1zM70 185.6l.4 .2v.3l-.2 .1zM70.3 185.8l.1 .2M70.3 185.8l-.3 .1"/>
<path d="M70.3 185.6v.2M72.3 184.3l-1.5 .7M72.3 184.3l.2 .2M72.5 184.5l.1 .6-1.3 .7M72.6 184.7l.1 .1M78.9 180.1l.1-.1a1.19 1.19 0 0 1 1.2 .6 1.19 1.19 0 0 1-.2 1.4 1.51 1.51 0 0 1-1.1-1.9zM79.3 180.5l.4 .1 .3 .8-.6-.2zM79.4 180.5v.5l.5 .4M108.8 181.5l-.2 .1M108.8 181.4v.1M108.8 181.5l.1 .1M108.9 181.4v.2"/>
<path d="M109.1 181.4h.1M109.2 181.3h-.7l.1 .3M109.2 181.3v.1M358.5 180.3l.3-.4a.73 .73 0 0 1 1.1 0 .73 .73 0 0 1-.2 1.1 .78 .78 0 0 1-1 .7 .78 .78 0 0 1-.4-1.2zM359.4 180.3v.1M359.4 180.4l-.2 .5-.4 .2M359.5 180.3a.56 .56 0 0 0-.6 .2 .56 .56 0 0 0-.1 .6M359.5 180.3a.57 .57 0 0 1-.1 .6 .57 .57 0 0 1-.6 .2M366.4 185.2l-.3 .3-.1 .4 1.1 .7M366.5 185.2l-.5 .5M366.5 185.2l1.1 .6M367.6 185.8l.5-.1 .7 .4 .1 .8a.9 .9 0 0 1-1.1 .7l-.6-.4a1.08 1.08 0 0 1 .4-1.4z"/>
<path d="M368.1 187.1l.3 .1M368.3 186.7h-.1M368.3 186.7l.4 .2M368.3 186.6v.1M368.7 186.9l-.1-.3h-.2l-.3 .3v.3h.3M368.7 186.9l-.3 .3"/>
<circle cx="367.5" cy="172.1" r=".95"/>
<circle cx="381.6" cy="178.2" r=".95"/>
</g>
<g fill="#000">
<circle cx="89" cy="136.1" r=".18"/>
<circle cx="291.2" cy="159.7" r=".18"/>
</g>
<g fill="none" stroke="#000" stroke-width=".71">
<path d="M10.1 9.9h400v277.1h-400zM70.1 6.5v3.4M140.1 6.5v3.4M207.2 5h5.8l-2.9 4.9zM210.1 0v9.9M280.1 6.5v3.4M350.1 6.5v3.4M6.7 74.2h3.4M410.1 74.2h3.5M.1 148.5h10M5.1 145.6l5 2.9-5 2.9zM410.1 148.5h10"/>
<path d="M410.1 148.5l5-2.9v5.8zM6.7 222.7h3.4M410.1 222.7h3.5M70.1 287v3.4M140.1 287v3.4M210.1 287v10M210.1 287l2.9 5h-5.8zM280.1 287v3.4M350.1 287v3.4"/>
</g>
<path d="M270.1 257h140v30h-140zM303.2 257v16M350.1 257v30M390.1 257v12M270.1 265h33.1M270.1 273h80M350.1 277h60M350.1 269h60M350.1 263h60M370.1 277v10M390.1 277v10" fill="none" stroke="#000" stroke-width=".51"/>
<path d="M142.7 92.2l1 .3-1.1 2.3zM66.7 111.1l1 .4-1.5 2.1zM110.7 108.8l1 .3-1.1 2.3zM229.5 100.9l.8-.6 1.1 2.3zM238.5 106l1-.3 .3 2.5zM298.5 164l2.4-.8-1.9 1.6zM304.3 168.7l1.8-1.7-1 2.3zM356.5 183.3l1.9-1.7-1.1 2.3zM367.7 187.2l-.7 2.5-.9-.4z" fill="#000"/>
<text font-size="11" x="120.1" y="28.3">ENSAMBLAJE DISPLAY INDICADORES</text>
<g font-size="4.7">
<text x="304.6" y="263.5">Planos Ensamblaje</text>
<text x="304.6" y="268.9">Display Indicadores</text>
</g>
<g font-size="4.2">
<text x="34" y="9.6">6</text>
<text x="104" y="9.6">5</text>
<text x="174" y="9.6">4</text>
<text x="244" y="9.6">3</text>
<text x="314" y="9.6">2</text>
<text x="384" y="9.6">1</text>
<text x="6.8" y="38.7">D</text>
<text x="410.6" y="38.7">D</text>
<text x="7" y="112.9">C</text>
<text x="410.8" y="112.9">C</text>
<text x="7" y="187.1">B</text>
<text x="410.8" y="187.1">B</text>
<text x="7" y="261.4">A</text>
<text x="410.8" y="261.4">A</text>
<text x="34" y="290.4">6</text>
<text x="104" y="290.4">5</text>
<text x="174" y="290.4">4</text>
<text x="244" y="290.4">3</text>
<text x="314" y="290.4">2</text>
<text x="384" y="290.4">1</text>
</g>
<g font-size="3.9">
<text x="88.2" y="61.6">1</text>
<text x="120.3" y="61.6">3</text>
<text x="150.7" y="61.6">2</text>
<text x="198.8" y="61.6">5</text>
<text x="222.5" y="61.6">4</text>
<text x="284.7" y="173.2">4</text>
<text x="288.6" y="192.6">6</text>
<text x="349.4" y="194.1">4</text>
<text x="355.8" y="210">7</text>
<text x="50.4" y="219.9">ITEM</text>
<text x="60.4" y="219.9">QTY</text>
<text x="79.3" y="219.9">PART NUMBER</text>
<text x="154.9" y="219.9">DESCRIPTION</text>
<text x="217.6" y="220">MASS (kg)</text>
<text x="235.7" y="220">ID Ref</text>
<text x="53.5" y="225.2">1</text>
<text x="62.7" y="225.2">1</text>
<text x="68.7" y="225.2">SIL-V025-PTCS001</text>
<text x="115.5" y="225.3">Pantalla táctil, tapa, chapa 1 mm, acabado negro texturizado</text>
<text x="217.6" y="225.2">0,42</text>
<text x="236.5" y="225.2">1787</text>
<text x="53.5" y="230.5">2</text>
<text x="62.7" y="230.5">1</text>
<text x="68.7" y="230.5">SIL-V025-PTSP001</text>
<text x="115.5" y="230.6">Pantalla táctil, soporte, chapa 1 mm, acabado negro texturao</text>
<text x="217.6" y="230.5">0,23</text>
<text x="236.5" y="230.5">1786</text>
<text x="53.5" y="235.8">3</text>
<text x="62.7" y="235.8">1</text>
<text x="68.7" y="235.9">pantalla_tactil_GW102_9AT</text>
<text x="115.5" y="235.9">pantalla tactil</text>
<text x="217.6" y="235.8">1,33</text>
<text x="53.5" y="241.1">4</text>
<text x="61.7" y="241.1">12</text>
<text x="68.7" y="241.1">DIN 125 - A 4,3</text>
<text x="115.5" y="241.2">Washer</text>
<text x="217.6" y="241.1">0</text>
<text x="53.5" y="246.4">5</text>
<text x="53.5" y="251.8">6</text>
<text x="62.7" y="246.4">4</text>
<text x="62.7" y="251.8">4</text>
<text x="68.7" y="246.4">ISO 7380 - M4 x 10</text>
<text x="68.7" y="251.8">DIN 934 - M4</text>
<text x="115.5" y="246.5">Hexagon Socket Button Head Screw - Product grade A</text>
<text x="115.5" y="251.8">Hex Nut</text>
<text x="217.6" y="246.4">0</text>
<text x="217.6" y="251.8">0</text>
<text x="53.5" y="257">7</text>
<text x="62.7" y="257">4</text>
<text x="68.7" y="257.1">DIN 912 - M4 x 8</text>
<text x="115.5" y="257.2">Cylinder Head Cap Screw</text>
<text x="217.6" y="257.1">0</text>
</g>
<text font-size="3.1" x="352.4" y="275.1">SMK-SLVMAQ-25-GAUGEPANEL01-ENS01</text>
<g font-size="2.4">
<text x="271.2" y="259.7">SCALE:</text>
<text x="350.6" y="260.9">DRAWN: Antonio Garcia</text>
<text x="391.2" y="260.6">22/04/2014</text>
<text x="350.6" y="267">CHECKED: Antonio Garcia</text>
<text x="391.2" y="266.7">22/04/2014</text>
<text x="350.6" y="271.4">DWG NO:</text>
<text x="351.6" y="279.3">REV</text>
<text x="372" y="279.4">SIZE</text>
<text x="391" y="279.6">SHEET</text>
<text x="377.9" y="283.8">A3</text>
<text x="398.3" y="283.8">1 /1</text>
</g>
</svg>
